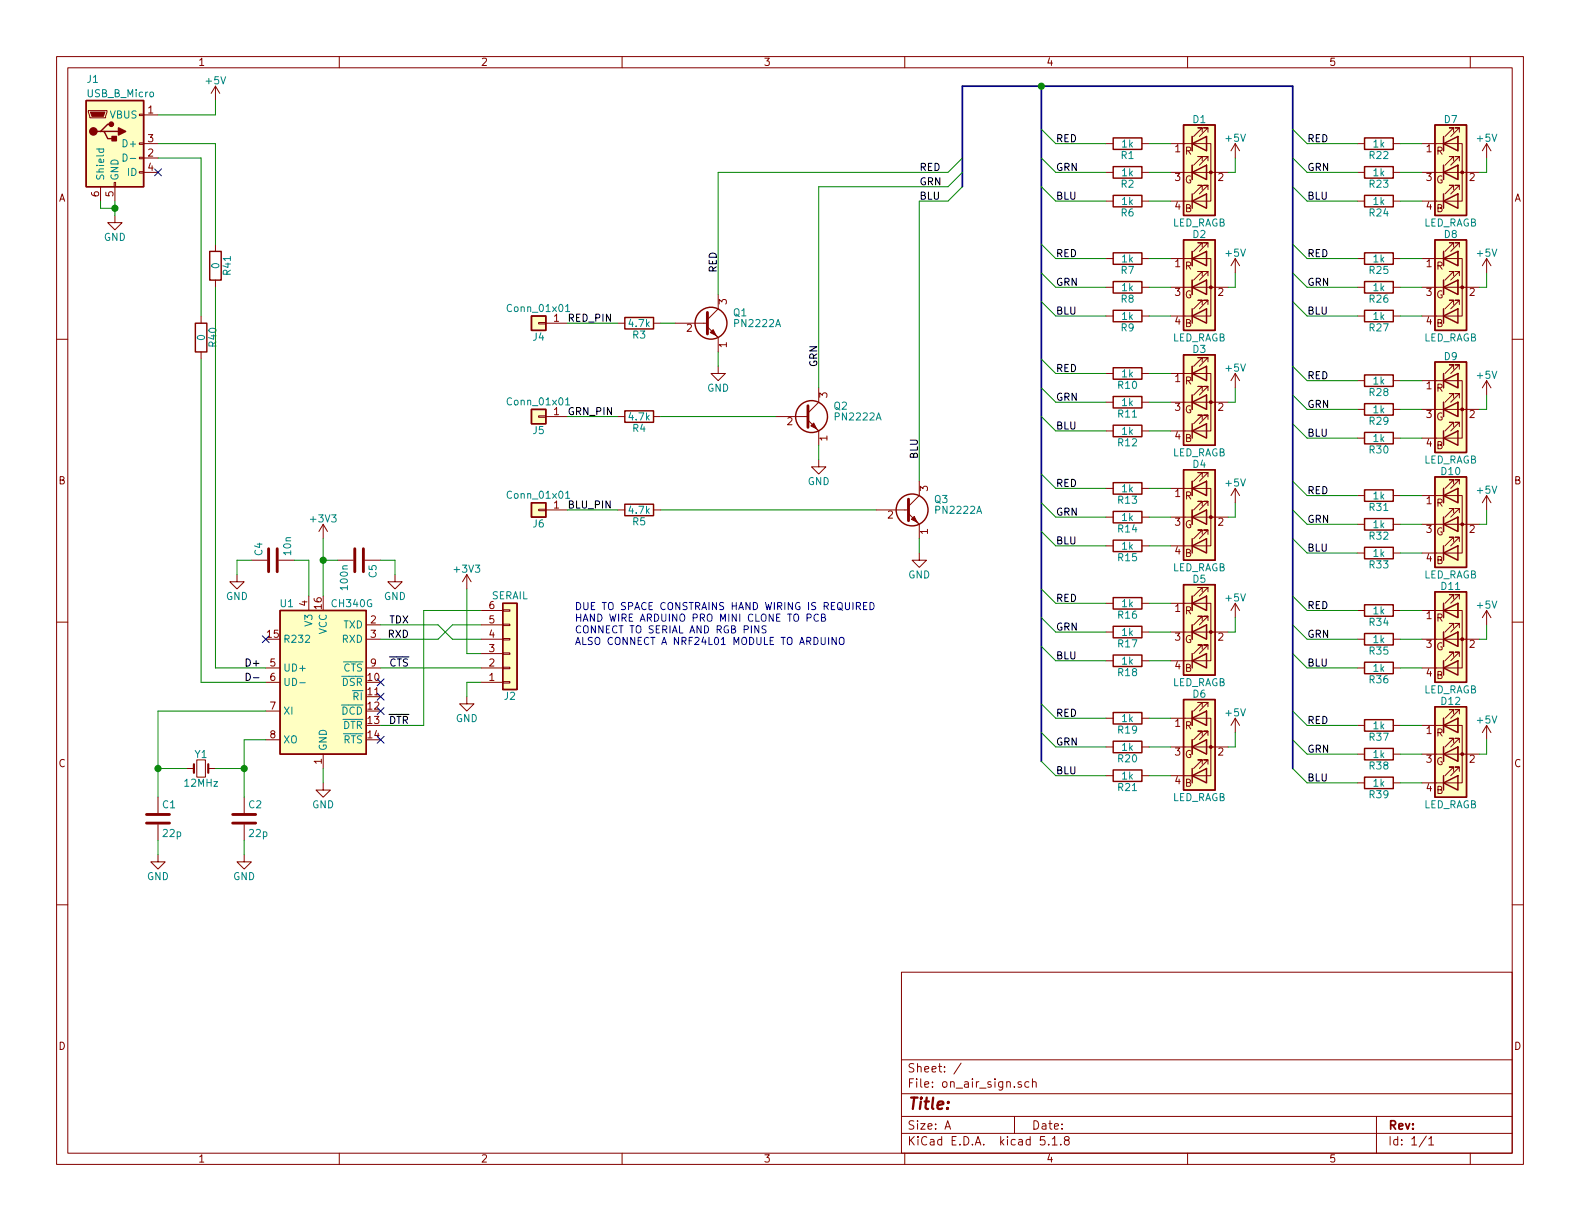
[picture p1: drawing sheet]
<svg xmlns="http://www.w3.org/2000/svg" width="279mm" height="216mm" viewBox="0 0 279 216" stroke-linecap="round" stroke-linejoin="round" font-family="sans-serif">
<g fill="none" stroke="#840000" stroke-width=".18">
<path d="M10 10h259.4v195.9h-259.4zM12 12h255.4v191.9h-255.4zM15.6 19.6h3.3v.2l-.2 1h-2.8zM38.1 15.2v2.6M38.1 15.2l-.8 1.3M38.1 15.2l.8 1.3M60 10v2M110 10v2M160 10v2M210 10v2M260 10v2M17.8 33v2.6"/>
<path d="M20.2 32.3h.2v.7h-.2zM20.3 38.1v1.3h1.3l-1.3 1.2-1.3-1.2h1.3M20.3 33v2.6M24.6 30.4h.8v.2h-.8zM24.6 27.8h.8v.3h-.8zM24.6 25.3h.8v.2h-.8zM24.6 20.2h.8v.2h-.8zM25.4 30.5h2.5M25.4 25.4h2.5M25.4 20.3h2.5M25.4 27.9h2.5M195.6 35.6h1.2"/>
<path d="M195.6 30.5h1.2M195.6 25.4h1.2M201.9 35.6h1.3M201.9 30.5h1.3M201.9 25.4h1.3M207 25.4h7.1v10.2h-7.1M207 30.5h10.2M210.8 29.2v2.6M210.8 24.1v2.6M212.6 33.5v-.7h-.8h.8l-1.5 1.5M212.6 28.4v-.7h-.8h.8l-1.5 1.5M212.6 23.4v-.8h-.8h.8l-1.5 1.5"/>
<path d="M213.4 29.2v2.6zM213.4 29.2h.1M213.4 24.1v2.6zM213.4 24.1h.1M213.6 33.5v-.7h-.7h.7l-1.5 1.5M213.6 28.4v-.7h-.7h.7l-1.5 1.5M213.6 23.4v-.8h-.7h.7l-1.5 1.5M218.4 25.4l-.7 1.3M218.4 25.4v2.5M218.4 25.4l.8 1.3M240 35.6h1.3M240 30.5h1.3"/>
<path d="M240 25.4h1.3M246.4 35.6h1.2M246.4 30.5h1.2M246.4 25.4h1.2M251.5 25.4h7.1v10.2h-7.1M251.5 30.5h10.1M255.3 29.2v2.6M255.3 24.1v2.6M257 33.5v-.7h-.7h.7l-1.5 1.5M257 28.4v-.7h-.7h.7l-1.5 1.5M257 23.4v-.8h-.7h.7l-1.5 1.5M257.8 29.2v2.6z"/>
<path d="M257.8 29.2h.1M257.8 24.1v2.6zM257.8 24.1h.1M258.1 33.5v-.7h-.8h.8l-1.6 1.5M258.1 28.4v-.7h-.8h.8l-1.6 1.5M258.1 23.4v-.8h-.8h.8l-1.6 1.5M262.9 25.4v2.5M262.9 25.4l-.8 1.3M262.9 25.4l.8 1.3M10 60h2M35.6 55.9v1.3M38.1 43.2v1.3"/>
<path d="M38.1 49.5v1.3M95.2 57h1.3v.3h-1.3zM96.5 57.2h3.8M109.2 57.2h1.3M115.6 57.2h1.2M119.4 57.2h5.7M125.1 57.8l1.9 1.9v2.5M126.4 59.1l.5 .5M127 52.1v2.5l-1.9 1.9M195.6 55.9h1.2M195.6 50.8h1.2M195.6 45.7h1.2"/>
<path d="M201.9 55.9h1.3M201.9 50.8h1.3M201.9 45.7h1.3M207 45.7h7.1v10.2h-7.1M207 50.8h10.2M210.8 49.5v2.6M210.8 44.5v2.5M212.6 53.8v-.7h-.8h.8l-1.5 1.5M212.6 48.8v-.8h-.8h.8l-1.5 1.5M212.6 43.7v-.8h-.8h.8l-1.5 1.6M213.4 49.5v2.6zM213.4 49.5h.1"/>
<path d="M213.4 44.5v2.5zM213.4 44.5h.1M213.6 53.8v-.7h-.7h.7l-1.5 1.5M213.6 48.8v-.8h-.7h.7l-1.5 1.5M213.6 43.7v-.8h-.7h.7l-1.5 1.6M218.4 45.7v2.6M218.4 45.7l-.7 1.3M218.4 45.7l.8 1.3M240 55.9h1.3M240 50.8h1.3M240 45.7h1.3M246.4 55.9h1.2"/>
<path d="M246.4 50.8h1.2M246.4 45.7h1.2M251.5 45.7h7.1v10.2h-7.1M251.5 50.8h10.1M255.3 49.5v2.6M255.3 44.5v2.5M257 53.8v-.7h-.7h.7l-1.5 1.5M257 48.8v-.8h-.7h.7l-1.5 1.5M257 43.7v-.8h-.7h.7l-1.5 1.6M257.8 49.5v2.6zM257.8 49.5h.1M257.8 44.5v2.5z"/>
<path d="M257.8 44.5h.1M258.1 53.8v-.7h-.8h.8l-1.6 1.5M258.1 48.8v-.8h-.8h.8l-1.6 1.5M258.1 43.7v-.8h-.8h.8l-1.6 1.6M262.9 45.7v2.6M262.9 45.7l-.8 1.3M262.9 45.7l.8 1.3M267.4 60h2M35.6 62.2v1.3M95.2 73.5h1.3v.3h-1.3zM96.5 73.7h3.8M109.2 73.7h1.3"/>
<path d="M115.6 73.7h1.2M127 64.8v1.2h1.3l-1.3 1.3-1.3-1.3h1.3M137.2 73.7h5.7M142.9 74.3l1.9 1.9v2.5M144.1 75.6l.6 .5M144.8 68.6v2.5l-1.9 1.9M195.6 76.2h1.2M195.6 71.1h1.2M195.6 66h1.2M201.9 76.2h1.3M201.9 71.1h1.3M201.9 66h1.3"/>
<path d="M207 66h7.1v10.2h-7.1M207 71.1h10.2M210.8 69.9v2.5M210.8 64.8v2.5M212.6 74.2v-.8h-.8h.8l-1.5 1.5M212.6 69.1v-.8h-.8h.8l-1.5 1.6M212.6 64v-.8h-.8h.8l-1.5 1.6M213.4 69.9v2.5zM213.4 69.9h.1M213.4 64.8v2.5zM213.4 64.8h.1M213.6 74.2v-.8h-.7h.7l-1.5 1.5"/>
<path d="M213.6 69.1v-.8h-.7h.7l-1.5 1.6M213.6 64v-.8h-.7h.7l-1.5 1.6M218.4 66v2.6M218.4 66l-.7 1.3M218.4 66l.8 1.3M240 77.5h1.3M240 72.4h1.3M240 67.3h1.3M246.4 77.5h1.2M246.4 72.4h1.2M246.4 67.3h1.2M251.5 67.3h7.1v10.2h-7.1"/>
<path d="M251.5 72.4h10.1M255.3 71.1v2.6M255.3 66v2.6M257 75.4v-.7h-.7h.7l-1.5 1.5M257 70.4v-.8h-.7h.7l-1.5 1.5M257 65.3v-.8h-.7h.7l-1.5 1.5M257.8 71.1v2.6zM257.8 71.1h.1M257.8 66v2.6zM257.8 66h.1M258.1 75.4v-.7h-.8h.8l-1.6 1.5M258.1 70.4v-.8h-.8h.8l-1.6 1.5"/>
<path d="M258.1 65.3v-.8h-.8h.8l-1.6 1.5M262.9 67.3v2.6M262.9 67.3l-.8 1.3M262.9 67.3l.8 1.3M44.4 99.1h2.8M49.3 99.1h2.8M57.1 92.7v2.6M57.1 92.7l-.7 1.3M57.1 92.7l.8 1.3M59.7 99.1h2.8M64.5 99.1h2.8M95.2 90h1.3v.3h-1.3z"/>
<path d="M96.5 90.2h3.8M109.2 90.2h1.3M115.6 90.2h1.2M144.8 81.3v1.3h1.2l-1.2 1.2-1.3-1.2h1.3M154.9 90.2h5.8M160.7 90.8l1.9 1.9v2.6M161.9 92.1l.5 .5M162.6 97.8v1.3h1.2l-1.2 1.2-1.3-1.2h1.3M162.6 85.1v2.5l-1.9 1.9M195.6 96.5h1.2M195.6 91.4h1.2M195.6 86.4h1.2"/>
<path d="M201.9 96.5h1.3M201.9 91.4h1.3M201.9 86.4h1.3M207 86.4h7.1v10.1h-7.1M207 91.4h10.2M210.8 90.2v2.5M210.8 85.1v2.5M212.6 94.5v-.8h-.8h.8l-1.5 1.6M212.6 89.4v-.8h-.8h.8l-1.5 1.6M212.6 84.3v-.7h-.8h.8l-1.5 1.5M213.4 90.2v2.5zM213.4 90.2h.1"/>
<path d="M213.4 85.1v2.5zM213.4 85.1h.1M213.6 94.5v-.8h-.7h.7l-1.5 1.6M213.6 89.4v-.8h-.7h.7l-1.5 1.6M213.6 84.3v-.7h-.7h.7l-1.5 1.5M218.4 86.4v2.5M218.4 86.4l-.7 1.2M218.4 86.4l.8 1.2M240 97.8h1.3M240 92.7h1.3M240 87.6h1.3M246.4 97.8h1.2"/>
<path d="M246.4 92.7h1.2M246.4 87.6h1.2M251.5 87.6h7.1v10.2h-7.1M251.5 92.7h10.1M255.3 91.4v2.6M255.3 86.4v2.5M257 95.8v-.8h-.7h.7l-1.5 1.5M257 90.7v-.8h-.7h.7l-1.5 1.5M257 85.6v-.8h-.7h.7l-1.5 1.6M257.8 91.4v2.6zM257.8 91.4h.1M257.8 86.4v2.5z"/>
<path d="M257.8 86.4h.1M258.1 95.8v-.8h-.8h.8l-1.6 1.5M258.1 90.7v-.8h-.8h.8l-1.6 1.5M258.1 85.6v-.8h-.8h.8l-1.6 1.6M262.9 87.6v2.6M262.9 87.6l-.8 1.3M262.9 87.6l.8 1.3M10 110h2M41.9 101.6v1.3h1.3l-1.3 1.2-1.3-1.2h1.3M47 118.1h2.5M54.6 105.4v2.6M64.8 113h2.5"/>
<path d="M64.8 118.1h2.5M64.8 110.5h2.5M69.8 101.6v1.3h1.3l-1.3 1.2-1.2-1.2h1.2M82.5 101.6l-.7 1.3M82.5 101.6v2.5M82.5 101.6l.8 1.3M85.1 113h3.8M85.1 118.1h3.8M85.1 108h3.8M85.1 115.6h3.8M85.1 110.5h3.8M88.9 110.4h1.3v.2h-1.3z"/>
<path d="M88.9 107.8h1.3v.3h-1.3zM88.9 112.9h1.3v.3h-1.3zM88.9 118h1.3v.2h-1.3zM88.9 115.4h1.3v.3h-1.3zM195.6 116.8h1.2M195.6 111.8h1.2M195.6 106.7h1.2M201.9 116.8h1.3M201.9 111.8h1.3M201.9 106.7h1.3M207 106.7h7.1v10.1h-7.1M207 111.8h10.2"/>
<path d="M210.8 110.5v2.5M210.8 105.4v2.6M212.6 114.8v-.8h-.8h.8l-1.5 1.6M212.6 109.7v-.7h-.8h.8l-1.5 1.5M212.6 104.6v-.7h-.8h.8l-1.5 1.5M213.4 110.5v2.5zM213.4 110.5h.1M213.4 105.4v2.6zM213.4 105.4h.1M213.6 114.8v-.8h-.7h.7l-1.5 1.6M213.6 109.7v-.7h-.7h.7l-1.5 1.5M213.6 104.6v-.7h-.7h.7l-1.5 1.5"/>
<path d="M218.4 106.7v2.5M218.4 106.7l-.7 1.3M218.4 106.7l.8 1.3M240 113h1.3M240 118.1h1.3M240 108h1.3M246.4 113h1.2M246.4 118.1h1.2M246.4 108h1.2M251.5 108h7.1v10.1h-7.1M251.5 113h10.1M255.3 111.8v2.5"/>
<path d="M255.3 106.7v2.5M257 116.1v-.8h-.7h.7l-1.5 1.5M257 111v-.8h-.7h.7l-1.5 1.6M257 105.9v-.7h-.7h.7l-1.5 1.5M257.8 111.8v2.5zM257.8 111.8h.1M257.8 106.7v2.5zM257.8 106.7h.1M258.1 116.1v-.8h-.8h.8l-1.6 1.5M258.1 111v-.8h-.8h.8l-1.6 1.6M258.1 105.9v-.7h-.8h.8l-1.6 1.5M262.9 108v2.5"/>
<path d="M262.9 108l-.8 1.2M262.9 108l.8 1.2M267.4 110h2M33 135.9h1.3M34.8 134.4h1.5v3h-1.5zM36.8 135.9h1.3M47 120.7h2.5M47 125.7h2.5M47 130.8h2.5M57.1 138.4v1.3h1.3l-1.3 1.3-1.2-1.3h1.2M57.1 133.4v2.5M82.5 123.2v1.3h1.3l-1.3 1.2-1.2-1.2h1.2"/>
<path d="M85.1 120.7h3.8M88.9 120.5h1.3v.3h-1.3zM195.6 137.2h1.2M195.6 132.1h1.2M195.6 127h1.2M201.9 137.2h1.3M201.9 132.1h1.3M201.9 127h1.3M207 127h7.1v10.2h-7.1M207 132.1h10.2M210.8 130.8v2.6M210.8 125.7v2.6"/>
<path d="M212.6 135.1v-.7h-.8h.8l-1.5 1.5M212.6 130v-.7h-.8h.8l-1.5 1.5M212.6 125v-.8h-.8h.8l-1.5 1.5M213.4 130.8v2.6zM213.4 130.8h.1M213.4 125.7v2.6zM213.4 125.7h.1M213.6 135.1v-.7h-.7h.7l-1.5 1.5M213.6 130v-.7h-.7h.7l-1.5 1.5M213.6 125v-.8h-.7h.7l-1.5 1.5M218.4 127v2.5M218.4 127l-.7 1.3"/>
<path d="M218.4 127l.8 1.3M240 138.4h1.3M240 133.4h1.3M240 128.3h1.3M246.4 138.4h1.2M246.4 133.4h1.2M246.4 128.3h1.2M251.5 128.3h7.1v10.1h-7.1M251.5 133.4h10.1M255.3 132.1v2.5M255.3 127v2.5M257 136.4v-.8h-.7h.7l-1.5 1.6"/>
<path d="M257 131.3v-.7h-.7h.7l-1.5 1.5M257 126.2v-.7h-.7h.7l-1.5 1.5M257.8 132.1v2.5zM257.8 132.1h.1M257.8 127v2.5zM257.8 127h.1M258.1 136.4v-.8h-.8h.8l-1.6 1.6M258.1 131.3v-.7h-.8h.8l-1.6 1.5M258.1 126.2v-.7h-.8h.8l-1.6 1.5M262.9 128.3l-.8 1.2M262.9 128.3v2.5M262.9 128.3l.8 1.2"/>
<path d="M10 160h2M27.9 151.1v1.3h1.3l-1.3 1.3-1.2-1.3h1.2M27.9 141v2.8M27.9 145.8v2.8M43.2 151.1v1.3h1.2l-1.2 1.3-1.3-1.3h1.3M43.2 141v2.8M43.2 145.8v2.8M267.4 160h2M159.4 171.9h108v32h-108zM159.4 197.4h108M159.4 193.4h108M159.4 187.4h108"/>
<path d="M167.1 199.7l.5-1.5 .5 1.5M167.2 199.2h.8M170 188l-1.3 1.9M179.4 197.4v3M180.6 191.3a.37 .37 0 0 0-.6 .2l.1 .2 .5 .1 .1 .2-.3 .3-.4-.1M181.9 191.3h-.4l-.3 .2 .1 .6 .2 .2 .4-.1M182.6 191.4l.1-.1a.37 .37 0 0 1 .5 .2v.8M182.6 190.8v1.5M243.4 197.4v6.5M60 203.9v2M110 203.9v2M159.4 200.4h108"/>
<path d="M160 203.9v2M184.7 201h-.7l-.1 .7 .2-.2 .6 .1 .1 .2-.1 .5-.2 .2-.6-.2M185.4 202.3v.2M186.1 201.4l.4-.4v1.5M186.1 202.5h.8M187.6 202.3v.2M188.5 201.6l-.3-.3 .1-.2a.48 .48 0 0 1 .7-.1l.1 .2-.1 .3-.6 .2a.48 .48 0 0 0-.1 .6l.2 .2 .5-.2 .1-.4-.3-.3M210 203.9v2M252.2 200.9l-1.2 1.9M252.7 201.4l.4-.4v1.5M252.7 202.5h.8M260 203.9v2"/>
</g>
<g fill="none" stroke="#840000" stroke-width=".25">
<path d="M15.2 17.8h10.2v15.2h-10.2zM17.8 23.2h.6l.6 1.3h1.3M18.4 23.2h2.6M19.7 22h-.7l-1.2 1.2h-.7M196.8 34.5h5.1v2.1h-5.1zM196.8 29.5h5.1v2h-5.1zM196.8 24.4h5.1v2h-5.1zM209.3 22.1h5.6v16h-5.6zM210.8 35.6l2.6-1.3v2.5zM210.8 30.5l2.6-1.3v2.6zM210.8 25.4l2.6-1.3v2.6zM210.8 24.1v2.6"/>
<path d="M210.8 29.2v2.6M210.8 34.3v2.5M241.3 34.5h5.1v2.1h-5.1zM241.3 29.5h5.1v2h-5.1zM241.3 24.4h5.1v2h-5.1zM253.7 22.1h5.6v16h-5.6zM255.3 35.6l2.5-1.3v2.5zM255.3 30.5l2.5-1.3v2.6zM255.3 25.4l2.5-1.3v2.6zM255.3 24.1v2.6M255.3 29.2v2.6M255.3 34.3v2.5"/>
<path d="M34.5 57.2h2.1v5h-2.1zM37.1 44.5h2v5h-2zM94 55.9h2.5v2.5h-2.5zM110.5 56.1h5.1v2.1h-5.1zM196.8 44.7h5.1v2h-5.1zM196.8 49.8h5.1v2h-5.1zM196.8 54.9h5.1v2h-5.1zM209.3 42.4h5.6v16h-5.6zM210.8 55.9l2.6-1.3v2.6zM210.8 50.8l2.6-1.3v2.6zM210.8 45.7l2.6-1.2v2.5zM210.8 44.5v2.5"/>
<path d="M210.8 49.5v2.6M210.8 54.6v2.6M241.3 54.9h5.1v2h-5.1zM241.3 49.8h5.1v2h-5.1zM241.3 44.7h5.1v2h-5.1zM253.7 42.4h5.6v16h-5.6zM255.3 55.9l2.5-1.3v2.6zM255.3 50.8l2.5-1.3v2.6zM255.3 45.7l2.5-1.2v2.5zM255.3 44.5v2.5M255.3 49.5v2.6M255.3 54.6v2.6"/>
<path d="M94 72.4h2.5v2.5h-2.5zM110.5 72.6h5.1v2.1h-5.1zM196.8 65h5.1v2.1h-5.1zM196.8 70.1h5.1v2h-5.1zM196.8 75.2h5.1v2h-5.1zM209.3 62.7h5.6v16h-5.6zM210.8 76.2l2.6-1.3v2.6zM210.8 71.1l2.6-1.2v2.5zM210.8 66l2.6-1.2v2.5zM210.8 64.8v2.5M210.8 69.9v2.5M210.8 74.9v2.6"/>
<path d="M241.3 76.5h5.1v2h-5.1zM241.3 71.4h5.1v2h-5.1zM241.3 66.3h5.1v2h-5.1zM253.7 64h5.6v16h-5.6zM255.3 77.5l2.5-1.3v2.5zM255.3 72.4l2.5-1.3v2.6zM255.3 67.3l2.5-1.3v2.6zM255.3 66v2.6M255.3 71.1v2.6M255.3 76.2v2.5M94 88.9h2.5v2.5h-2.5zM110.5 89.2h5.1v2h-5.1z"/>
<path d="M196.8 95.5h5.1v2h-5.1zM196.8 90.4h5.1v2.1h-5.1zM196.8 85.3h5.1v2.1h-5.1zM209.3 83.1h5.6v16h-5.6zM210.8 96.5l2.6-1.2v2.5zM210.8 91.4l2.6-1.2v2.5zM210.8 86.4l2.6-1.3v2.5zM210.8 85.1v2.5M210.8 90.2v2.5M210.8 95.3v2.5M241.3 96.8h5.1v2h-5.1zM241.3 91.7h5.1v2h-5.1z"/>
<path d="M241.3 86.6h5.1v2h-5.1zM253.7 84.3h5.6v16h-5.6zM255.3 97.8l2.5-1.3v2.6zM255.3 92.7l2.5-1.3v2.6zM255.3 87.6l2.5-1.2v2.5zM255.3 86.4v2.5M255.3 91.4v2.6M255.3 96.5v2.6M49.5 108h15.3v25.4h-15.3zM88.9 106.7h2.5v15.2h-2.5zM196.8 115.8h5.1v2.1h-5.1zM196.8 110.7h5.1v2.1h-5.1z"/>
<path d="M196.8 105.7h5.1v2h-5.1zM209.3 103.4h5.6v16h-5.6zM210.8 116.8l2.6-1.2v2.5zM210.8 111.8l2.6-1.3v2.5zM210.8 106.7l2.6-1.3v2.6zM210.8 105.4v2.6M210.8 110.5v2.5M210.8 115.6v2.5M241.3 112h5.1v2h-5.1zM241.3 117.1h5.1v2h-5.1zM241.3 106.9h5.1v2.1h-5.1zM253.7 104.6h5.6v16.1h-5.6z"/>
<path d="M255.3 118.1l2.5-1.3v2.6zM255.3 113l2.5-1.2v2.5zM255.3 108l2.5-1.3v2.5zM255.3 106.7v2.5M255.3 111.8v2.5M255.3 116.8v2.6M196.8 136.1h5.1v2.1h-5.1zM196.8 131.1h5.1v2h-5.1zM196.8 126h5.1v2h-5.1zM209.3 123.7h5.6v16h-5.6zM210.8 137.2l2.6-1.3v2.5zM210.8 132.1l2.6-1.3v2.6z"/>
<path d="M210.8 127l2.6-1.3v2.6zM210.8 125.7v2.6M210.8 130.8v2.6M210.8 135.9v2.5M241.3 137.4h5.1v2h-5.1zM241.3 132.3h5.1v2.1h-5.1zM241.3 127.3h5.1v2h-5.1zM253.7 125h5.6v16h-5.6zM255.3 138.4l2.5-1.2v2.5zM255.3 133.4l2.5-1.3v2.5zM255.3 128.3l2.5-1.3v2.5zM255.3 127v2.5"/>
<path d="M255.3 132.1v2.5M255.3 137.2v2.5"/>
<circle cx="125.7" cy="57.1" r="2.82"/>
<circle cx="143.5" cy="73.7" r="2.82"/>
<circle cx="161.3" cy="90.2" r="2.82"/>
</g>
<g fill="#ffffc2" stroke="#ffffc2" stroke-width=".18">
<path d="M253.7 125h5.6v16h-5.6z"/>
<path d="M253.7 22.1h5.6v16h-5.6z"/>
<path d="M253.7 104.6h5.6v16.1h-5.6z"/>
<path d="M253.7 84.3h5.6v16h-5.6z"/>
<path d="M209.3 62.7h5.6v16h-5.6z"/>
<path d="M209.3 22.1h5.6v16h-5.6z"/>
<path d="M209.3 42.4h5.6v16h-5.6z"/>
<path d="M253.7 42.4h5.6v16h-5.6z"/>
<path d="M209.3 83.1h5.6v16h-5.6z"/>
<path d="M88.9 106.7h2.5v15.2h-2.5z"/>
<path d="M49.5 108h15.3v25.4h-15.3z"/>
<path d="M209.3 123.7h5.6v16h-5.6z"/>
<path d="M253.7 64h5.6v16h-5.6z"/>
<path d="M94 55.9h2.5v2.5h-2.5z"/>
<path d="M94 72.4h2.5v2.5h-2.5z"/>
<path d="M94 88.9h2.5v2.5h-2.5z"/>
<path d="M15.2 17.8h10.2v15.2h-10.2z"/>
<path d="M209.3 103.4h5.6v16h-5.6z"/>
</g>
<g fill="#840000" stroke="#840000" stroke-width=".18">
<path d="M161.2 91.8l.5-.5 .5 1z"/>
<path d="M143.4 75.3l.5-.5 .5 1z"/>
<path d="M125.6 58.8l.5-.5 .5 1z"/>
<path d="M16 19.8h2.5l-.2 .8h-2z"/>
<circle cx="258.6" cy="133.3" r=".25"/>
<circle cx="258.6" cy="30.5" r=".25"/>
<circle cx="258.6" cy="113" r=".25"/>
<circle cx="258.6" cy="92.7" r=".25"/>
<circle cx="214.1" cy="71.1" r=".25"/>
<circle cx="214.1" cy="30.5" r=".25"/>
<circle cx="214.1" cy="50.8" r=".25"/>
<circle cx="258.6" cy="50.8" r=".25"/>
<circle cx="214.1" cy="91.4" r=".25"/>
<circle cx="214.1" cy="132.1" r=".25"/>
<circle cx="258.6" cy="72.4" r=".25"/>
<circle cx="214.1" cy="111.8" r=".25"/>
</g>
<path d="M34.3 135.1v1.6M36.8 135.1v1.6" fill="none" stroke="#840000" stroke-width=".38"/>
<path d="M125.1 55.2v3.9M142.9 71.8v3.8M47.5 97v4.1M49 97v4.1M62.7 97v4.1M64.3 97v4.1M160.7 88.3v3.8M25.9 145.5h4.1M25.9 144h4.1M41.1 145.5h4.1M41.1 144h4.1" fill="none" stroke="#840000" stroke-width=".51"/>
<path d="M17.1 26.3h1.2M17.6 26.3l-.1 .4 .2 .2 .6-.1v-.5M21.8 27.2a.64 .64 0 0 1 .7 .7 .64 .64 0 0 1-.7 .6zM23 28h1M100 54.2l.4-.4v1.3M100 70.7l.4-.4v1.3M100 87.2l.4-.4v1.3M53 120.7h1" fill="none" stroke="#008484" stroke-width=".18"/>
<g fill="#840000" stroke="#840000" stroke-width=".25">
<path d="M19.8 24.1h.8v.8h-.8z"/>
<path d="M21 22.6l1.2 .6-1.2 .7z"/>
<circle cx="16.5" cy="23.2" r=".63"/>
<circle cx="19.7" cy="22" r=".38"/>
</g>
<path d="M184.1 15.2v119.4M170.2 33v-17.8h58.4v120.7" fill="none" stroke="#000084" stroke-width=".3"/>
<g fill="none" stroke="#008400" stroke-width=".18">
<path d="M38.1 17.8v2.5h-10.2M17.8 35.6v1.2h2.5M20.3 35.6v2.5M27.9 25.4h10.2v17.8M27.9 27.9h7.7v28M170.2 33l-2.6 2.6h-5v49.5M170.2 30.5l-2.6 2.5h-22.8v35.6M170.2 27.9l-2.6 2.6h-40.6v21.6M184.1 27.9l2.6 2.6h8.9M184.1 22.9l2.6 2.5h8.9M184.1 33l2.6 2.6h8.9M203.2 30.5h3.8"/>
<path d="M203.2 25.4h3.8M203.2 35.6h3.8M218.4 27.9v2.6h-1.2M228.6 27.9l2.5 2.6h8.9M228.6 22.9l2.5 2.5h8.9M228.6 33l2.5 2.6h8.9M247.6 30.5h3.9M247.6 25.4h3.9M247.6 35.6h3.9M262.9 27.9v2.6h-1.3M38.1 50.8v67.3h8.9M100.3 57.2h8.9"/>
<path d="M116.8 57.2h2.6M184.1 48.3l2.6 2.5h8.9M184.1 53.3l2.6 2.6h8.9M184.1 43.2l2.6 2.5h8.9M203.2 50.8h3.8M203.2 55.9h3.8M203.2 45.7h3.8M218.4 48.3v2.5h-1.2M228.6 48.3l2.5 2.5h8.9M228.6 53.3l2.5 2.6h8.9M228.6 43.2l2.5 2.5h8.9M247.6 50.8h3.9"/>
<path d="M247.6 55.9h3.9M247.6 45.7h3.9M262.9 48.3v2.5h-1.3M35.6 63.5v57.2h11.4M100.3 73.7h8.9M116.8 73.7h20.4M127 62.2v2.6M144.8 78.7v2.6M184.1 63.5l2.6 2.5h8.9M184.1 68.6l2.6 2.5h8.9M184.1 73.7l2.6 2.5h8.9M203.2 66h3.8"/>
<path d="M203.2 71.1h3.8M203.2 76.2h3.8M218.4 68.6v2.5h-1.2M228.6 74.9l2.5 2.6h8.9M228.6 69.9l2.5 2.5h8.9M228.6 64.8l2.5 2.5h8.9M247.6 77.5h3.9M247.6 72.4h3.9M247.6 67.3h3.9M262.9 69.9v2.5h-1.3M44.4 99.1h-2.5v2.5M52.1 99.1h2.5v6.3"/>
<path d="M57.1 95.3v10.1M57.1 99.1h2.6M67.3 99.1h2.5v2.5M100.3 90.2h8.9M116.8 90.2h38.1M162.6 95.3v2.5M184.1 88.9l2.6 2.5h8.9M184.1 94l2.6 2.5h8.9M184.1 83.8l2.6 2.6h8.9M203.2 91.4h3.8M203.2 96.5h3.8M203.2 86.4h3.8"/>
<path d="M218.4 88.9v2.5h-1.2M228.6 90.2l2.5 2.5h8.9M228.6 85.1l2.5 2.5h8.9M228.6 95.3l2.5 2.5h8.9M247.6 92.7h3.9M247.6 87.6h3.9M247.6 97.8h3.9M262.9 90.2v2.5h-1.3M67.3 118.1h17.8M67.3 110.5h10.2l2.5 2.5h5.1M82.5 104.1v11.5h2.6M85.1 110.5h-5.1l-2.5 2.5h-10.2"/>
<path d="M85.1 108h-10.2v20.3h-7.6M184.1 109.2l2.6 2.6h8.9M184.1 104.1l2.6 2.6h8.9M184.1 114.3l2.6 2.5h8.9M203.2 111.8h3.8M203.2 106.7h3.8M203.2 116.8h3.8M218.4 109.2v2.6h-1.2M228.6 115.6l2.5 2.5h8.9M228.6 110.5l2.5 2.5h8.9M228.6 105.4l2.5 2.6h8.9M247.6 118.1h3.9"/>
<path d="M247.6 113h3.9M247.6 108h3.9M262.9 110.5v2.5h-1.3M27.9 135.9h5.1M38.1 135.9h5.1M47 130.8h-3.8v10.2M47 125.7h-19.1v15.3M57.1 135.9v2.5M85.1 120.7h-2.6v2.5M184.1 134.6l2.6 2.6h8.9M184.1 129.5l2.6 2.6h8.9M184.1 124.5l2.6 2.5h8.9"/>
<path d="M203.2 137.2h3.8M203.2 132.1h3.8M203.2 127h3.8M218.4 129.5v2.6h-1.2M228.6 125.7l2.5 2.6h8.9M228.6 135.9l2.5 2.5h8.9M228.6 130.8l2.5 2.6h8.9M247.6 128.3h3.9M247.6 138.4h3.9M247.6 133.4h3.9M262.9 130.8v2.6h-1.3M27.9 148.6v2.5"/>
<path d="M43.2 148.6v2.5"/>
</g>
<path d="M43.5 119a.64 .64 0 0 1 .8 .7 .64 .64 0 0 1-.8 .6zM44.8 119.8h1" fill="none" stroke="#000" stroke-width=".18"/>
<g fill="none" stroke="#0000c2" stroke-width=".18">
<path d="M134.2 110.6v1.3l-.7-1.3v1.3M135.5 110.7l-.5-.1-.2 .2v.3l.6 .3 .1 .3-.3 .2h-.5M142.7 109.2h.6l.2-.2-.1-.3-.2-.1h-.5v1.3M144.7 108.7a.6 .6 0 0 0-.8 .4 .6 .6 0 0 0 .6 .8l.2-.2M145.3 109.2l.5-.1 .1-.4-.6-.1v1.3h.4l.3-.3v-.2l-.3-.2M146.5 112.7v1.3M147.9 112.7v1.3l-.8-1.3v1.3M148.5 112.9a.45 .45 0 0 1 .7 0 .88 .88 0 0 1-.3 1.1l-.3-.1a1.07 1.07 0 0 1-.1-1zM151.4 107.2l.6-.1 .2-.1-.1-.3-.2-.2h-.5v1.3M151.7 107.2l.5 .6M152.7 107.1h.4M153.3 106.5h-.6v1.3h.6"/>
<path d="M153.8 106.5a.64 .64 0 0 1 .8 .7 .64 .64 0 0 1-.8 .6z"/>
</g>
<g fill="#008400" stroke="#008400" stroke-width=".25">
<circle cx="20.3" cy="36.8" r=".51"/>
<circle cx="27.9" cy="135.9" r=".51"/>
<circle cx="43.2" cy="135.9" r=".51"/>
<circle cx="184.2" cy="15.2" r=".51"/>
<circle cx="57.2" cy="99.1" r=".51"/>
</g>
<path d="M27.3 29.9l1.2 1.2M28.5 29.9l-1.2 1.2M46.4 112.4l1.2 1.2M47.6 112.4l-1.2 1.2M66.7 125.1l1.2 1.2M66.7 122.6l1.2 1.2M66.7 120l1.2 1.3M66.7 130.2l1.2 1.2M67.9 125.1l-1.2 1.2M67.9 122.6l-1.2 1.2M67.9 120l-1.2 1.3M67.9 130.2l-1.2 1.2" fill="none" stroke="#000084" stroke-width=".18"/>
<text font-size="2.8" fill="#840000" x="160.4" y="196.2">Title:</text>
<g font-size="2.1" fill="#840000">
<text x="160.4" y="189.6">Sheet: /</text>
<text x="160.4" y="192.3">File: on_air_sign.sch</text>
<text x="160.4" y="202.5">KiCad E.D.A. kicad 5.1.8</text>
<text x="160.4" y="199.7">Size: A</text>
<text x="182.4" y="199.7">Date:</text>
<text x="245.4" y="199.7">Rev:</text>
<text x="245.4" y="202.5">Id: 1/1</text>
</g>
<g font-size="1.8" fill="#840000">
<text x="35" y="11.6">1</text>
<text x="85" y="11.6">2</text>
<text x="135" y="11.6">3</text>
<text x="185" y="11.6">4</text>
<text x="235" y="11.6">5</text>
<text x="26.2" y="20.1">1</text>
<text x="26.2" y="27.7">2</text>
<text x="26.2" y="25.1">3</text>
<text x="207.8" y="26.9">1</text>
<text x="209.5" y="27.4">R</text>
<text x="252.2" y="26.9">1</text>
<text x="254" y="27.4">R</text>
<text x="10.4" y="35.6">A</text>
<text x="17.5" y="34.8" transform="rotate(-90 17.5 34.8)">6</text>
<text x="20.1" y="34.8" transform="rotate(-90 20.1 34.8)">5</text>
<text x="26.2" y="30.2">4</text>
<text x="207.8" y="32">3</text>
<text x="209.5" y="32.4">G</text>
<text x="215.4" y="32">2</text>
<text x="252.2" y="32">3</text>
<text x="253.9" y="32.4">G</text>
<text x="259.9" y="32">2</text>
<text x="267.8" y="35.6">A</text>
<text x="207.8" y="37.1">4</text>
<text x="209.5" y="37.5">B</text>
<text x="252.2" y="37.1">4</text>
<text x="254" y="37.5">B</text>
<text x="207.8" y="47.2">1</text>
<text x="209.5" y="47.7">R</text>
<text x="252.2" y="47.2">1</text>
<text x="254" y="47.7">R</text>
<text x="128.5" y="53.8" transform="rotate(-90 128.5 53.8)">3</text>
<text x="207.8" y="52.3">3</text>
<text x="209.5" y="52.8">G</text>
<text x="215.4" y="52.3">2</text>
<text x="252.2" y="52.3">3</text>
<text x="253.9" y="52.8">G</text>
<text x="259.9" y="52.3">2</text>
<text x="97.9" y="56.9">1</text>
<text x="121.4" y="58.7">2</text>
<text x="207.8" y="57.4">4</text>
<text x="209.5" y="57.8">B</text>
<text x="252.2" y="57.4">4</text>
<text x="254" y="57.8">B</text>
<text x="128.5" y="61.4" transform="rotate(-90 128.5 61.4)">1</text>
<text x="146.3" y="70.3" transform="rotate(-90 146.3 70.3)">3</text>
<text x="207.8" y="67.6">1</text>
<text x="209.5" y="68">R</text>
<text x="252.2" y="68.8">1</text>
<text x="254" y="69.3">R</text>
<text x="97.9" y="73.4">1</text>
<text x="139.2" y="75.2">2</text>
<text x="146.3" y="78" transform="rotate(-90 146.3 78)">1</text>
<text x="207.8" y="72.6">3</text>
<text x="207.8" y="77.7">4</text>
<text x="209.5" y="73.1">G</text>
<text x="215.4" y="72.6">2</text>
<text x="252.2" y="73.9">3</text>
<text x="253.9" y="74.3">G</text>
<text x="259.9" y="73.9">2</text>
<text x="209.5" y="78.2">B</text>
<text x="252.2" y="79">4</text>
<text x="254" y="79.4">B</text>
<text x="10.4" y="85.6">B</text>
<text x="97.9" y="89.9">1</text>
<text x="164.1" y="86.8" transform="rotate(-90 164.1 86.8)">3</text>
<text x="207.8" y="87.9">1</text>
<text x="209.5" y="88.3">R</text>
<text x="252.2" y="89.2">1</text>
<text x="254" y="89.6">R</text>
<text x="267.8" y="85.6">B</text>
<text x="157" y="91.7">2</text>
<text x="164.1" y="94.5" transform="rotate(-90 164.1 94.5)">1</text>
<text x="207.8" y="93">3</text>
<text x="209.5" y="93.4">G</text>
<text x="215.4" y="93">2</text>
<text x="252.2" y="94.2">3</text>
<text x="253.9" y="94.7">G</text>
<text x="259.9" y="94.2">2</text>
<text x="207.8" y="98">4</text>
<text x="209.5" y="98.5">B</text>
<text x="252.2" y="99.3">4</text>
<text x="254" y="99.7">B</text>
<text x="54.4" y="107.2" transform="rotate(-90 54.4 107.2)">4</text>
<text x="56.9" y="107.6" transform="rotate(-90 56.9 107.6)">16</text>
<text x="86.5" y="107.7">6</text>
<text x="47.3" y="112.8">15</text>
<text x="65.6" y="110.2">2</text>
<text x="65.6" y="112.8">3</text>
<text x="86.5" y="112.8">4</text>
<text x="86.5" y="110.2">5</text>
<text x="207.8" y="108.2">1</text>
<text x="207.8" y="113.3">3</text>
<text x="209.5" y="113.7">G</text>
<text x="209.5" y="108.6">R</text>
<text x="215.4" y="113.3">2</text>
<text x="252.2" y="109.5">1</text>
<text x="254" y="109.9">R</text>
<text x="47.8" y="117.9">5</text>
<text x="65.6" y="117.9">9</text>
<text x="86.5" y="117.9">2</text>
<text x="86.5" y="115.3">3</text>
<text x="207.8" y="118.4">4</text>
<text x="209.5" y="118.8">B</text>
<text x="252.2" y="114.6">3</text>
<text x="252.2" y="119.6">4</text>
<text x="253.9" y="115">G</text>
<text x="259.9" y="114.6">2</text>
<text x="47.8" y="120.4">6</text>
<text x="47.8" y="125.5">7</text>
<text x="65.1" y="120.4">10</text>
<text x="65.1" y="122.9">11</text>
<text x="65.1" y="125.5">12</text>
<text x="86.5" y="120.4">1</text>
<text x="254" y="120.1">B</text>
<text x="47.8" y="130.6">8</text>
<text x="65.1" y="128">13</text>
<text x="65.1" y="130.6">14</text>
<text x="207.8" y="128.5">1</text>
<text x="209.5" y="129">R</text>
<text x="252.2" y="129.8">1</text>
<text x="254" y="130.2">R</text>
<text x="10.4" y="135.6">C</text>
<text x="56.9" y="135.1" transform="rotate(-90 56.9 135.1)">1</text>
<text x="207.8" y="133.6">3</text>
<text x="209.5" y="134">G</text>
<text x="215.4" y="133.6">2</text>
<text x="252.2" y="134.9">3</text>
<text x="253.9" y="135.3">G</text>
<text x="259.9" y="134.9">2</text>
<text x="267.8" y="135.6">C</text>
<text x="207.8" y="138.7">4</text>
<text x="209.5" y="139.1">B</text>
<text x="252.2" y="140">4</text>
<text x="254" y="140.4">B</text>
<text x="10.4" y="185.6">D</text>
<text x="267.8" y="185.6">D</text>
<text x="35" y="205.5">1</text>
<text x="85" y="205.5">2</text>
<text x="135" y="205.5">3</text>
<text x="185" y="205.5">4</text>
<text x="235" y="205.5">5</text>
</g>
<g font-size="1.8" fill="#008484">
<text x="15.4" y="14.7">J1</text>
<text x="15.5" y="17.2">USB_B_Micro</text>
<text x="36.5" y="14.9">+5V</text>
<text x="19.5" y="21">VBUS</text>
<text x="211" y="21.8">D1</text>
<text x="255.4" y="21.8">D7</text>
<text x="22.1" y="26">D+</text>
<text x="198.3" y="28.1">R1</text>
<text x="198.4" y="26.1">1k</text>
<text x="216.8" y="25.1">+5V</text>
<text x="242.2" y="28.1">R22</text>
<text x="242.9" y="26.1">1k</text>
<text x="261.3" y="25.1">+5V</text>
<text x="18.4" y="32" transform="rotate(-90 18.4 32)">Shield</text>
<text x="21" y="32" transform="rotate(-90 21 32)">GND</text>
<text x="22.6" y="31.1">ID</text>
<text x="198.3" y="33.2">R2</text>
<text x="198.4" y="31.2">1k</text>
<text x="242.2" y="33.2">R23</text>
<text x="242.9" y="31.2">1k</text>
<text x="198.3" y="38.3">R6</text>
<text x="198.4" y="36.2">1k</text>
<text x="207.2" y="40.1">LED_RAGB</text>
<text x="242.2" y="38.3">R24</text>
<text x="242.9" y="36.2">1k</text>
<text x="251.7" y="40.1">LED_RAGB</text>
<text x="18.4" y="42.6">GND</text>
<text x="38.8" y="47.5" transform="rotate(-90 38.8 47.5)">0</text>
<text x="198.4" y="46.4">1k</text>
<text x="211" y="42.1">D2</text>
<text x="216.8" y="45.4">+5V</text>
<text x="242.9" y="46.4">1k</text>
<text x="255.4" y="42.1">D8</text>
<text x="261.3" y="45.4">+5V</text>
<text x="40.8" y="48.6" transform="rotate(-90 40.8 48.6)">R41</text>
<text x="198.3" y="48.4">R7</text>
<text x="198.3" y="53.5">R8</text>
<text x="198.4" y="51.5">1k</text>
<text x="242.2" y="53.5">R26</text>
<text x="242.2" y="48.4">R25</text>
<text x="242.9" y="51.5">1k</text>
<text x="90" y="55.2">Conn_01x01</text>
<text x="111.3" y="57.8">4.7k</text>
<text x="111.9" y="59.9">R3</text>
<text x="129.7" y="55.9">Q1</text>
<text x="130" y="57.8">PN2222A</text>
<text x="198.3" y="58.6">R9</text>
<text x="198.4" y="56.6">1k</text>
<text x="242.2" y="58.6">R27</text>
<text x="242.9" y="56.6">1k</text>
<text x="36.2" y="60.2" transform="rotate(-90 36.2 60.2)">0</text>
<text x="38.3" y="61.3" transform="rotate(-90 38.3 61.3)">R40</text>
<text x="94.3" y="60.2">J4</text>
<text x="207.2" y="60.4">LED_RAGB</text>
<text x="211" y="62.4">D3</text>
<text x="216.8" y="65.7">+5V</text>
<text x="251.7" y="60.4">LED_RAGB</text>
<text x="255.4" y="63.7">D9</text>
<text x="90" y="71.7">Conn_01x01</text>
<text x="125" y="69.3">GND</text>
<text x="197.8" y="68.8">R10</text>
<text x="198.4" y="66.7">1k</text>
<text x="198.4" y="71.8">1k</text>
<text x="242.2" y="70">R28</text>
<text x="242.9" y="68">1k</text>
<text x="261.3" y="67">+5V</text>
<text x="94.3" y="76.8">J5</text>
<text x="111.3" y="74.3">4.7k</text>
<text x="111.9" y="76.4">R4</text>
<text x="147.5" y="72.4">Q2</text>
<text x="147.8" y="74.3">PN2222A</text>
<text x="197.8" y="73.8">R11</text>
<text x="198.4" y="76.9">1k</text>
<text x="242.2" y="75.1">R29</text>
<text x="242.9" y="73.1">1k</text>
<text x="197.8" y="78.9">R12</text>
<text x="207.2" y="80.7">LED_RAGB</text>
<text x="211" y="82.7">D4</text>
<text x="242.2" y="80.2">R30</text>
<text x="242.9" y="78.2">1k</text>
<text x="251.7" y="82">LED_RAGB</text>
<text x="254.9" y="84">D10</text>
<text x="90" y="88.2">Conn_01x01</text>
<text x="142.8" y="85.8">GND</text>
<text x="165.3" y="89">Q3</text>
<text x="197.8" y="89.1">R13</text>
<text x="198.4" y="87">1k</text>
<text x="216.8" y="86">+5V</text>
<text x="242.9" y="88.3">1k</text>
<text x="261.3" y="87.3">+5V</text>
<text x="55.1" y="92.4">+3V3</text>
<text x="94.3" y="93.3">J6</text>
<text x="111.3" y="90.9">4.7k</text>
<text x="111.9" y="92.9">R5</text>
<text x="165.6" y="90.9">PN2222A</text>
<text x="197.8" y="94.2">R14</text>
<text x="198.4" y="92.1">1k</text>
<text x="242.2" y="95.4">R32</text>
<text x="242.2" y="90.3">R31</text>
<text x="242.9" y="93.4">1k</text>
<text x="46.4" y="98.2" transform="rotate(-90 46.4 98.2)">C4</text>
<text x="51.5" y="98.1" transform="rotate(-90 51.5 98.1)">10n</text>
<text x="80.5" y="101.3">+3V3</text>
<text x="197.8" y="99.2">R15</text>
<text x="198.4" y="97.2">1k</text>
<text x="207.2" y="101">LED_RAGB</text>
<text x="242.2" y="100.5">R33</text>
<text x="242.9" y="98.5">1k</text>
<text x="40" y="106.1">GND</text>
<text x="49.6" y="107.4">U1</text>
<text x="58.8" y="107.4">CH340G</text>
<text x="61.5" y="104.2" transform="rotate(-90 61.5 104.2)">100n</text>
<text x="66.6" y="102.1" transform="rotate(-90 66.6 102.1)">C5</text>
<text x="67.9" y="106.1">GND</text>
<text x="86.9" y="106">SERAIL</text>
<text x="160.6" y="102.3">GND</text>
<text x="198.4" y="107.4">1k</text>
<text x="211" y="103">D5</text>
<text x="216.8" y="106.3">+5V</text>
<text x="251.7" y="102.3">LED_RAGB</text>
<text x="254.9" y="104.3">D11</text>
<text x="261.3" y="107.6">+5V</text>
<text x="50" y="113.7">R232</text>
<text x="55.2" y="110.6" transform="rotate(-90 55.2 110.6)">V3</text>
<text x="57.8" y="112.2" transform="rotate(-90 57.8 112.2)">VCC</text>
<text x="60.5" y="113.7">RXD</text>
<text x="60.7" y="111.1">TXD</text>
<text x="197.8" y="109.4">R16</text>
<text x="198.4" y="112.4">1k</text>
<text x="242.2" y="110.7">R34</text>
<text x="242.9" y="113.7">1k</text>
<text x="242.9" y="108.6">1k</text>
<text x="50" y="118.7">UD+</text>
<text x="60.7" y="118.7">CTS</text>
<text x="197.8" y="119.6">R18</text>
<text x="197.8" y="114.5">R17</text>
<text x="198.4" y="117.5">1k</text>
<text x="242.2" y="115.7">R35</text>
<text x="242.9" y="118.8">1k</text>
<text x="50" y="121.3">UD-</text>
<text x="60.5" y="121.3">DSR</text>
<text x="62.5" y="123.8">RI</text>
<text x="89.2" y="123.7">J2</text>
<text x="207.2" y="121.3">LED_RAGB</text>
<text x="211" y="123.4">D6</text>
<text x="242.2" y="120.8">R36</text>
<text x="251.7" y="122.6">LED_RAGB</text>
<text x="254.9" y="124.6">D12</text>
<text x="50" y="126.4">XI</text>
<text x="50" y="131.4">XO</text>
<text x="60.4" y="126.4">DCD</text>
<text x="60.6" y="128.9">DTR</text>
<text x="60.7" y="131.4">RTS</text>
<text x="80.6" y="127.7">GND</text>
<text x="197.8" y="129.7">R19</text>
<text x="198.4" y="127.7">1k</text>
<text x="216.8" y="126.7">+5V</text>
<text x="242.2" y="131">R37</text>
<text x="242.9" y="129">1k</text>
<text x="261.3" y="127.9">+5V</text>
<text x="34.5" y="134">Y1</text>
<text x="57.8" y="132.8" transform="rotate(-90 57.8 132.8)">GND</text>
<text x="197.8" y="134.8">R20</text>
<text x="198.4" y="137.8">1k</text>
<text x="198.4" y="132.8">1k</text>
<text x="242.2" y="136.1">R38</text>
<text x="242.9" y="134">1k</text>
<text x="28.8" y="142.9">C1</text>
<text x="32.8" y="139.1">12MHz</text>
<text x="44" y="142.9">C2</text>
<text x="55.2" y="142.9">GND</text>
<text x="197.8" y="139.9">R21</text>
<text x="207.2" y="141.7">LED_RAGB</text>
<text x="242.2" y="141.1">R39</text>
<text x="242.9" y="139.1">1k</text>
<text x="251.7" y="142.9">LED_RAGB</text>
<text x="28.9" y="148">22p</text>
<text x="44.1" y="148">22p</text>
<text x="26" y="155.6">GND</text>
<text x="41.2" y="155.6">GND</text>
</g>
<g font-size="1.8">
<text x="186.7" y="25.1">RED</text>
<text x="231.1" y="25.1">RED</text>
<text x="162.6" y="35.3">BLU</text>
<text x="162.6" y="32.8">GRN</text>
<text x="162.6" y="30.2">RED</text>
<text x="186.7" y="30.2">GRN</text>
<text x="186.7" y="35.3">BLU</text>
<text x="231.1" y="35.3">BLU</text>
<text x="231.1" y="30.2">GRN</text>
<text x="186.7" y="45.5">RED</text>
<text x="231.1" y="45.5">RED</text>
<text x="126.7" y="48.2" transform="rotate(-90 126.7 48.2)">RED</text>
<text x="186.7" y="50.5">GRN</text>
<text x="231.1" y="50.5">GRN</text>
<text x="100.3" y="56.9">RED_PIN</text>
<text x="186.7" y="55.6">BLU</text>
<text x="231.1" y="55.6">BLU</text>
<text x="144.5" y="64.9" transform="rotate(-90 144.5 64.9)">GRN</text>
<text x="186.7" y="65.8">RED</text>
<text x="186.7" y="70.9">GRN</text>
<text x="231.1" y="67.1">RED</text>
<text x="100.3" y="73.4">GRN_PIN</text>
<text x="186.7" y="75.9">BLU</text>
<text x="231.1" y="72.1">GRN</text>
<text x="231.1" y="77.2">BLU</text>
<text x="162.3" y="81.1" transform="rotate(-90 162.3 81.1)">BLU</text>
<text x="100.3" y="89.9">BLU_PIN</text>
<text x="186.7" y="86.1">RED</text>
<text x="231.1" y="87.4">RED</text>
<text x="186.7" y="91.2">GRN</text>
<text x="231.1" y="92.5">GRN</text>
<text x="186.7" y="96.3">BLU</text>
<text x="231.1" y="97.5">BLU</text>
<text x="186.7" y="106.4">RED</text>
<text x="231.1" y="107.7">RED</text>
<text x="68.7" y="112.8">RXD</text>
<text x="68.9" y="110.2">TDX</text>
<text x="186.7" y="111.5">GRN</text>
<text x="231.1" y="112.8">GRN</text>
<text x="43.2" y="117.9">D+</text>
<text x="68.9" y="117.9">CTS</text>
<text x="186.7" y="116.6">BLU</text>
<text x="231.1" y="117.9">BLU</text>
<text x="68.8" y="128">DTR</text>
<text x="186.7" y="131.8">GRN</text>
<text x="186.7" y="126.7">RED</text>
<text x="231.1" y="128">RED</text>
<text x="186.7" y="136.9">BLU</text>
<text x="231.1" y="133.1">GRN</text>
<text x="231.1" y="138.2">BLU</text>
</g>
<g font-size="1.8" fill="#0000c2">
<text x="101.6" y="107.9">DUE TO SPACE CONSTRAINS HAND WIRING IS REQUIRED</text>
<text x="101.6" y="109.9">HAND WIRE ARDUINO PRO MINI CLONE TO PCB</text>
<text x="101.6" y="112">CONNECT TO SERIAL AND RGB PINS</text>
<text x="101.6" y="114">ALSO CONNECT A NRF24L01 MODULE TO ARDUINO</text>
</g>
</svg>
